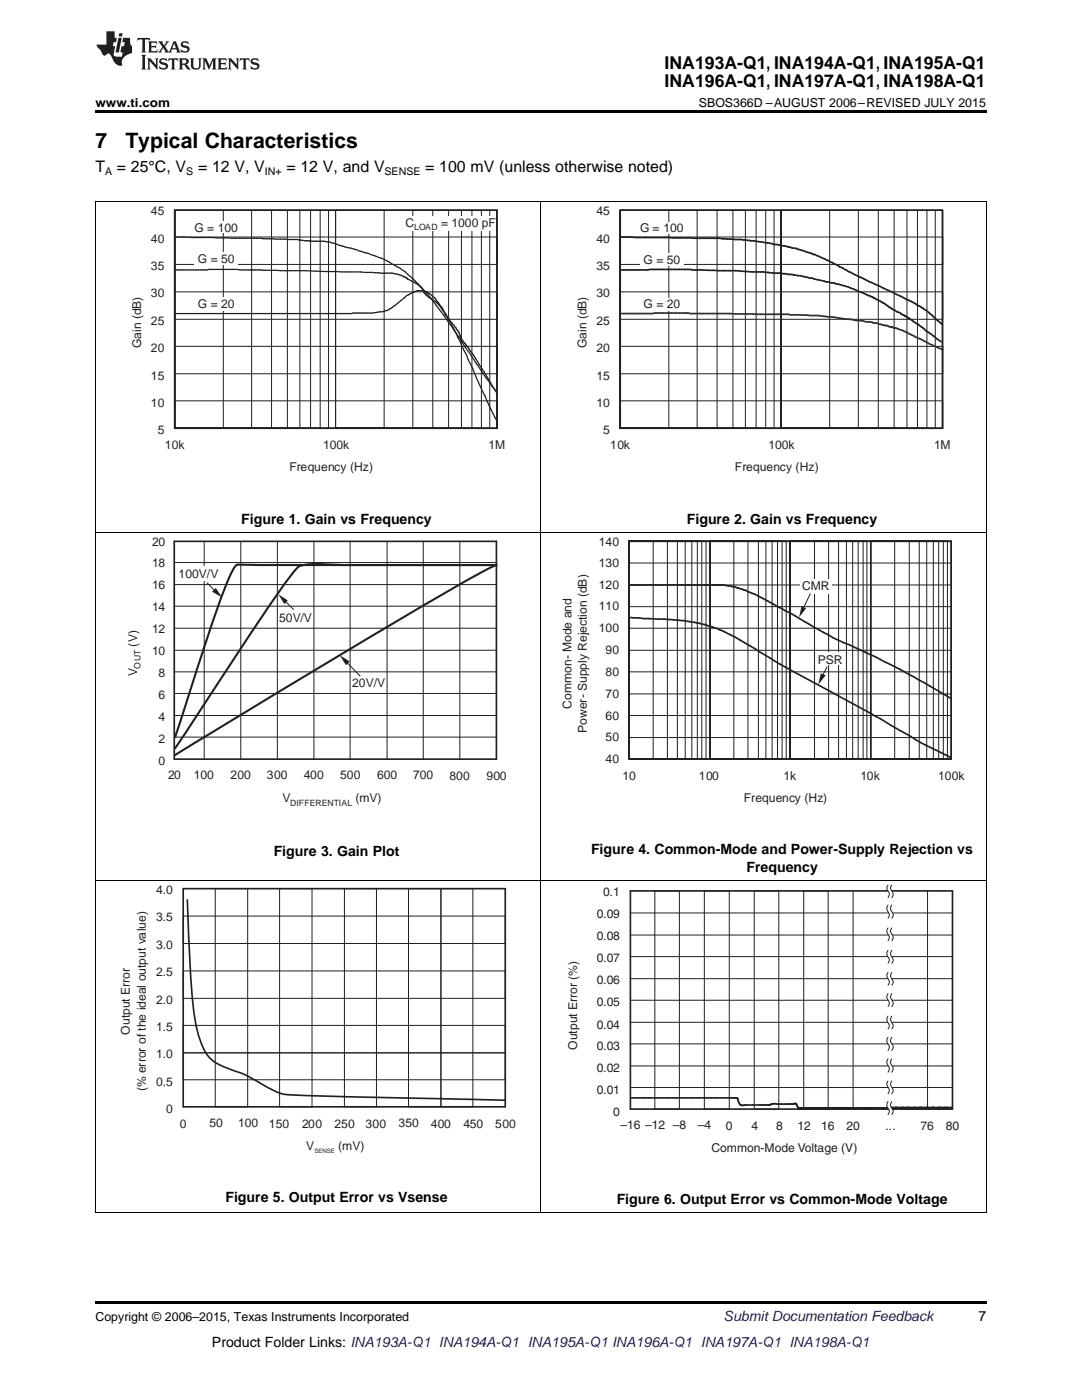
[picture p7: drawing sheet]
<svg xmlns="http://www.w3.org/2000/svg" width="216mm" height="279mm" viewBox="0 0 216 279" stroke-linecap="round" stroke-linejoin="round" font-family="sans-serif">
<path d="M19 242l.2 .1zM196.7 242l.1 .1zM19 259.7h177.8v.5h-177.8z" fill="#000"/>
<path d="M19.1 175.7v66.4M107.9 175.7v66.4M196.8 175.7v66.4M19 242h177.8" fill="none" stroke="#000" stroke-width=".2"/>
<g fill="none" stroke="#231f20" stroke-width=".2">
<path d="M130.7 177.8h4.9v43.5h-4.9zM140.5 177.8h5v43.5h-5zM150.5 177.8h4.9v43.5h-4.9zM160.4 177.8h4.8v43.5h-4.8zM170.2 177.8v43.5M185.1 177.8v43.5M125.8 182.2h64.3M125.8 186.6h64.3M125.8 190.9h64.3M125.8 195.3h64.3M125.8 199.6h64.3M125.8 204h64.3"/>
<path d="M125.8 208.3h64.3M125.8 212.7h64.3M125.8 217h64.3"/>
</g>
<g fill="none" stroke="#231f20" stroke-width=".33">
<path d="M125.8 177.8h64.3v43.5h-64.3zM125.9 219.1h21.2l.2 .5a1.16 1.16 0 0 0 .6 1l5.8-.1 .5-.2h4.1a.53 .53 0 0 1 .5 0 .53 .53 0 0 1 .3 .5l.2 .4M159.7 221.1l-.1 .2-.2-.1M159.9 221.1v.1M160.2 221.1v.1M160.4 221.1v.1M161.4 221.1v.1M161.7 221.1v.1M162.7 221.1v.1M162.9 221.1v.1M163.9 221.1v.1M164.2 221.1v.1"/>
<path d="M165.2 221.1v.1M165.4 221.1v.1M166.4 221.1v.1M166.7 221.1v.1M167.7 221.1v.1M167.8 221.1v.1M168.9 221.1v.1M169.1 221.1v.1M170.1 221.1v.1M170.3 221.1v.1M171.3 221.1v.1M171.6 221.1v.1"/>
<path d="M172.6 221.1v.1M172.8 221.1v.1M173.8 221.1v.1M174.1 221.1v.1M175.1 221.1v.1M175.2 221.1v.1M176.2 221.1v.1M176.4 221.1v.1M177.4 221.2v-.2h12.5v.2l-30.7-.1 18.5 .1M178.7 221v.2M178.9 221v.2M179.9 221v.2"/>
<path d="M180.2 221v.2M181.2 221v.2M181.4 221v.2M182.4 221v.2M182.6 221v.2M183.6 221v.2M183.8 221v.2M184.8 221v.2M185.1 221v.2M186.1 221v.2M186.3 221v.2M187.3 221v.2"/>
<path d="M187.6 221v.2M188.6 221v.2M188.8 221v.2"/>
</g>
<path d="M177.2 219.8h.7a1.13 1.13 0 0 0 .2 1.7l.1 .6-.3 .3h-.7a.87 .87 0 0 0 0-1.2 1.05 1.05 0 0 1 0-1.4z" fill-rule="evenodd" fill="#fff"/>
<path d="M177.2 219.8a1.14 1.14 0 0 0 .2 1.7v.6l-.2 .3M177.9 219.8a1.13 1.13 0 0 0 .2 1.7l.1 .6-.3 .3" fill="none" stroke="#231f20" stroke-width=".2"/>
<path d="M177.2 176.7h.7a.97 .97 0 0 0 .2 1.4l.1 .7-.3 .3h-.7a1.15 1.15 0 0 0-.2-1.6v-.3z" fill-rule="evenodd" fill="#fff"/>
<path d="M177.2 176.7a.98 .98 0 0 0 .2 1.4l.1 .3-.3 .7M177.9 176.7a.97 .97 0 0 0 .2 1.4l.1 .7-.3 .3" fill="none" stroke="#231f20" stroke-width=".2"/>
<path d="M177.2 180.6h.7a1.17 1.17 0 0 0 .2 1.7l.1 .6-.3 .4h-.7a1.14 1.14 0 0 0-.2-1.7v-.3z" fill-rule="evenodd" fill="#fff"/>
<path d="M177.2 180.6a1.18 1.18 0 0 0 .2 1.7l.1 .3-.3 .7M177.9 180.6a1.17 1.17 0 0 0 .2 1.7l.1 .6-.3 .4" fill="none" stroke="#231f20" stroke-width=".2"/>
<path d="M177.2 185.2h.7a1.08 1.08 0 0 0 .2 1.5l.1 .7-.3 .4h-.7a1.14 1.14 0 0 0-.2-1.7v-.3z" fill-rule="evenodd" fill="#fff"/>
<path d="M177.2 185.2a1.08 1.08 0 0 0 .2 1.5l.1 .4-.3 .7M177.9 185.2a1.08 1.08 0 0 0 .2 1.5l.1 .7-.3 .4" fill="none" stroke="#231f20" stroke-width=".2"/>
<path d="M177.2 189.7h.7a1.13 1.13 0 0 0 .2 1.6l.1 .6-.3 .3h-.7a.87 .87 0 0 0 0-1.2 1.02 1.02 0 0 1 0-1.3z" fill-rule="evenodd" fill="#fff"/>
<path d="M177.2 189.7a1.14 1.14 0 0 0 .2 1.6v.6l-.2 .3M177.9 189.7a1.13 1.13 0 0 0 .2 1.6l.1 .6-.3 .3" fill="none" stroke="#231f20" stroke-width=".2"/>
<path d="M177.2 194.1h.7a1.11 1.11 0 0 0 .2 1.6l.1 .6-.3 .3h-.7a1.16 1.16 0 0 0-.2-1.6v-.3z" fill-rule="evenodd" fill="#fff"/>
<path d="M177.2 194.1a1.12 1.12 0 0 0 .2 1.6l.1 .3-.3 .6M177.9 194.1a1.11 1.11 0 0 0 .2 1.6l.1 .6-.3 .3" fill="none" stroke="#231f20" stroke-width=".2"/>
<path d="M177.2 198.3h.7a1.13 1.13 0 0 0 .2 1.6l.1 .7-.3 .3h-.7a1.12 1.12 0 0 0-.2-1.7v-.2z" fill-rule="evenodd" fill="#fff"/>
<path d="M177.2 198.3a1.14 1.14 0 0 0 .2 1.6l.1 .3-.3 .7M177.9 198.3a1.13 1.13 0 0 0 .2 1.6l.1 .7-.3 .3" fill="none" stroke="#231f20" stroke-width=".2"/>
<path d="M177.2 202.8h.7a1.16 1.16 0 0 0 .2 1.6l.1 .6-.3 .3h-.7a.87 .87 0 0 0 0-1.2 1.02 1.02 0 0 1 0-1.3z" fill-rule="evenodd" fill="#fff"/>
<path d="M177.2 202.8a1.17 1.17 0 0 0 .2 1.6l.1 .3-.3 .6M177.9 202.8a1.16 1.16 0 0 0 .2 1.6l.1 .6-.3 .3" fill="none" stroke="#231f20" stroke-width=".2"/>
<path d="M177.2 207h.7a1.17 1.17 0 0 0 .2 1.6l.1 .7-.3 .3h-.7a1.14 1.14 0 0 0-.2-1.6v-.3z" fill-rule="evenodd" fill="#fff"/>
<path d="M177.2 207a1.18 1.18 0 0 0 .2 1.6l.1 .4-.3 .6M177.9 207a1.17 1.17 0 0 0 .2 1.6l.1 .7-.3 .3" fill="none" stroke="#231f20" stroke-width=".2"/>
<path d="M177.2 211.3h.7a1.13 1.13 0 0 0 .2 1.6l.1 .7-.3 .4h-.7a1.21 1.21 0 0 0-.2-1.7v-.3z" fill-rule="evenodd" fill="#fff"/>
<path d="M177.2 211.3a1.14 1.14 0 0 0 .2 1.6v.7l-.2 .4M177.9 211.3a1.13 1.13 0 0 0 .2 1.6l.1 .7-.3 .4" fill="none" stroke="#231f20" stroke-width=".2"/>
<path d="M177.2 215.7h.7a1.11 1.11 0 0 0 .2 1.6l.1 .6-.3 .4h-.7a1.13 1.13 0 0 0-.2-1.6v-.3z" fill-rule="evenodd" fill="#fff"/>
<g fill="none" stroke="#231f20" stroke-width=".2">
<path d="M34.8 112.3h64.3M34.8 116.7h64.3M40.7 108v43.5M48 108v43.5M55.3 108v43.5M62.6 108v43.5M69.9 108v43.5M77.2 108v43.5M84.5 108v43.5M91.8 108v43.5M34.8 121h64.3M34.8 138.4h64.3"/>
<path d="M34.8 129.8h64.3M34.8 134.1h64.3M34.8 125.4h64.3M34.8 142.8h64.3M34.8 147.1h64.3M43 177.4h6.4v43.5h-6.4zM55.8 177.4h6.5v43.5h-6.5zM68.7 177.4h6.4v43.5h-6.4zM81.5 177.4h12.9v43.5h-12.9zM88 177.4v43.5M36.6 182.8h64.2v5.5h-64.2zM36.6 193.8h64.2v5.4h-64.2z"/>
<path d="M36.6 204.6h64.2v10.9h-64.2zM36.6 210.1h64.2M177.2 215.7a1.12 1.12 0 0 0 .2 1.6l.1 .3-.3 .7M177.9 215.7a1.11 1.11 0 0 0 .2 1.6l.1 .6-.3 .4"/>
</g>
<path d="M34.8 108h64.3v43.5h-64.3zM36.6 177.4h64.2v43.5h-64.2zM37.4 179.6l.1 3.5a152.5 152.5 0 0 0 1.7 21.9 14.4 14.4 0 0 0 2.6 6.1 11.4 11.4 0 0 0 4.8 2.5 40.2 40.2 0 0 1 7.7 3.9 7.9 7.9 0 0 0 4.2 1l42.2 1.1" fill="none" stroke="#231f20" stroke-width=".33"/>
<path d="M19.1 106.2v69.6M107.9 106.2v69.6M196.8 106.2v69.6M19 175.7h177.8" fill="none" stroke="#000" stroke-width=".2"/>
<path d="M99.1 112.8a190.4 190.4 0 0 0-16.8 9.3l-21.9 13.1-25.5 15.5M99.1 112.8h-31.4a29.8 29.8 0 0 0-7.2 0l-.8 .2a92.8 92.8 0 0 0-8.6 11.8l-16.2 24.5M99.1 112.8l-51.7-.1a6.2 6.2 0 0 0-1.9 3.2 618.8 618.8 0 0 0-10.6 31.2" fill="none" stroke="#231f20" stroke-width=".41"/>
<path d="M43.1 117.3l1.2 1.9-2-1.1z" fill="#231f20"/>
<path d="M41.3 116.3l2 2" fill="none" stroke="#231f20" stroke-width=".2"/>
<path d="M55.5 118.6l1.9 1.2-.6 .8z" fill="#231f20"/>
<path d="M56.5 119.6l2.1 2" fill="none" stroke="#231f20" stroke-width=".2"/>
<path d="M67.8 130.8l2 1.2-.8 .8z" fill="#231f20"/>
<path d="M68.8 131.8l3 3.1" fill="none" stroke="#231f20" stroke-width=".2"/>
<path d="M35.3 113h8.8v3h-8.8z" fill="#fff"/>
<path d="M125.5 116.7h18.9a25.9 25.9 0 0 1 9.9 3.9l6.2 3.5a101 101 0 0 0 12.1 6.1l6.8 3.3 10.3 5.9M125.5 108h64.3v43.5h-64.3zM125.5 116.7v.1M125.5 123.2l3 .3a50.1 50.1 0 0 1 11.5 1.1l2.6 .7a45.3 45.3 0 0 1 9 4.8l6 3.6 18.1 9.8a124 124 0 0 0 14 7.7" fill="none" stroke="#231f20" stroke-width=".33"/>
<g fill="none" stroke="#231f20" stroke-width=".2">
<path d="M125.5 108h64.3v43.4h-64.3zM125.5 112.4h64.3M125.5 116.7h64.3M130.3 108v43.4M133.2 108v43.4M135.2 108v43.4M136.7 108v43.4M138 108v43.4M139.1 108v43.4M140 108v43.4M140.9 108v43.4M141.6 108v43.4"/>
<path d="M146.4 108v43.4M149.2 108v43.4M151.3 108v43.4M152.8 108v43.4M154.1 108v43.4M155.1 108v43.4M156.1 108v43.4M156.9 108v43.4M157.6 108v43.4M162.5 108v43.4M165.3 108v43.4M167.3 108v43.4"/>
<path d="M168.9 108v43.4M170.1 108v43.4M171.2 108v43.4M172.2 108v43.4M173 108v43.4M173.7 108v43.4M178.5 108v43.4M181.4 108v43.4M183.4 108v43.4M184.9 108v43.4M186.2 108v43.4M187.3 108v43.4"/>
<path d="M188.2 108v43.4M189 108v43.4M125.5 121.1h64.3M125.5 125.4h64.3M125.5 129.8h64.3M125.5 134.1h64.3M125.5 138.5h64.3M125.5 142.8h64.3M125.5 147.2h64.3"/>
</g>
<path d="M159.8 115.7h6.2v2.9h-6.2z" fill-rule="evenodd" fill="#fff"/>
<path d="M159.9 121l1 .4-1.5 1.8z" fill="#231f20"/>
<path d="M161.7 118.5l-1.7 3.5" fill="none" stroke="#231f20" stroke-width=".2"/>
<path d="M163 130.2h5.2v2.6h-5.2z" fill-rule="evenodd" fill="#fff"/>
<path d="M163.8 134.4l1 .4-1.5 1.8z" fill="#231f20"/>
<g fill="none" stroke="#231f20" stroke-width=".2">
<path d="M34.9 42h64.3v43.5h-64.3zM34.9 47.3h64.3M34.9 52.8h64.3M34.9 58.2h64.3M44.6 42v43.5M50.2 42v43.5M54.2 42v43.5M57.3 42v43.5M59.8 42v43.5M62 42v43.5M63.9 42v43.5M65.6 42v43.5"/>
<path d="M66.9 42v43.5M76.7 42v43.5M82.4 42v43.5M86.4 42v43.5M89.5 42v43.5M92.1 42v43.5M94.2 42v43.5M96.1 42v43.5M97.7 42v43.5M34.9 63.7h64.3M34.9 69.1h64.3M34.9 74.6h64.3"/>
<path d="M34.9 80h64.3M165 133.1l-1.2 2.3"/>
</g>
<path d="M19.1 40.3v66M107.9 40.3v66M196.8 40.3v66M19 106.2h177.8" fill="none" stroke="#000" stroke-width=".2"/>
<path d="M34.9 41.9h64.2v43.6h-64.2z" fill="none" stroke="#231f20" stroke-width=".33"/>
<g fill="#fff">
<path d="M38.8 44.2h8.7v2.4h-8.7z" fill-rule="evenodd"/>
<path d="M79.9 43.1h18.4v3h-18.4z" fill-rule="evenodd"/>
<path d="M38.8 50.4h8.7v2.5h-8.7z" fill-rule="evenodd"/>
<path d="M38.8 59.3h8.7v2.7h-8.7z" fill-rule="evenodd"/>
</g>
<path d="M34.9 47.3l17.1 .3 7.3 .2 2.6 .3h2.8l1.1 .2 1.9 .7a59.6 59.6 0 0 1 9.9 3.3 20.2 20.2 0 0 1 6.8 5.5l.6 .4 3.6 4.8 8.5 12.5 2.1 3-4.7-7.6-1.7-2.4a4.2 4.2 0 0 1-1.2-2l-1-1.6-1.3-1.4M34.9 53.9l12.4-.1 31.1 .7a15.2 15.2 0 0 1 5.2 2.5l.3 .3a1.34 1.34 0 0 1 .7 1.1l.5 .6a8.7 8.7 0 0 1 3.7 3.7l.5 .8M34.9 62.6h35.3l4.6-.2a6.2 6.2 0 0 0 3.8-1.3l.8-.6a9.7 9.7 0 0 1 4-2.5l1.1 .1a2.15 2.15 0 0 1 1.6 .8l.7 .6 1.3 1.7 1.2 2.3M89.3 63.5a41.9 41.9 0 0 1 3.3 6.4l.5 .9 4.1 9.2 2 4.1" fill="none" stroke="#231f20" stroke-width=".25"/>
<g fill="none" stroke="#231f20" stroke-width=".2">
<path d="M123.8 42h64.3v43.5h-64.3zM123.8 47.3h64.3M123.8 52.8h64.3M123.8 58.2h64.3M133.5 42v43.5M139.1 42v43.5M143.1 42v43.5M146.2 42v43.5M148.7 42v43.5M150.9 42v43.5M152.8 42v43.5M154.5 42v43.5"/>
<path d="M155.8 42v43.5M165.6 42v43.5M171.3 42v43.5M175.3 42v43.5M178.4 42v43.5M181 42v43.5M183.1 42v43.5M185 42v43.5M186.6 42v43.5M123.8 63.7h64.3M123.8 69.1h64.3M123.8 74.6h64.3"/>
<path d="M123.8 80h64.3"/>
</g>
<path d="M123.8 41.9h64.2v43.6h-64.2zM123.8 47.3l20.9 .4a67.5 67.5 0 0 1 12.6 1.6 34.4 34.4 0 0 1 10 3.7l2 1.2 9.5 4.5a27.2 27.2 0 0 1 8.1 5.1l1 .9M123.8 53.9l13.9-.1 9.1 .2 6 .4a60.4 60.4 0 0 1 12.8 2 32.9 32.9 0 0 1 8.8 3.1l1.9 1 1.7 1.2 3.4 1.8 6.4 4.7" fill="none" stroke="#231f20" stroke-width=".33"/>
<path d="M123.8 62.6l13.5-.1 20 .2 6 .3 5.9 .7a41.5 41.5 0 0 1 7.1 1.2l1 .2a21 21 0 0 1 5.8 2.4l5 2.3" fill="none" stroke="#312f30" stroke-width=".33"/>
<g fill="#fff">
<path d="M127.7 44.3h8.7v2.4h-8.7z" fill-rule="evenodd"/>
<path d="M127.7 50.5h8.7v2.5h-8.7z" fill-rule="evenodd"/>
<path d="M127.7 59.5h8.7v2.6h-8.7z" fill-rule="evenodd"/>
</g>
<path d="M19 40.2h177.8" fill="none" stroke="#000" stroke-width=".2"/>
<path d="M19 22h177.8v.5h-177.8z" fill="#000"/>
<g fill="#231f20">
<path d="M27.5 7.6l-.1 .5 .4-.2h.6v.1v2.1l-.2 .4h1l-.3-.4v-2.1l.1-.1h.5l.5 .2-.2-.5zM29.5 8.3l.2 .3v1.5l-.2 .4h1.8l.2-.6a1.04 1.04 0 0 1-1.3 .2v-.7h.6l.3 .2v-.6l-.3 .2h-.6v-.6l.8-.1 .4 .3-.2-.5zM31.5 8.3l.9 1.1-.9 1.1h.8l-.2-.2 .5-.7 .4 .7-.2 .2h1.5l-.1-.2 .1-.4h.9l.1 .4-.2 .2h1l-.3-.3-.7-1.9h-.5l-.9 2-.8-1 .9-1h-.8l.1 .3-.3 .5-.4-.6 .2-.2zM34.7 8.6l.4 1h-.7zM36.3 8.4a.63 .63 0 0 0-.2 .7 .63 .63 0 0 0 .6 .4l.6 .2 .1 .2a.75 .75 0 0 1-.7 .4 .75 .75 0 0 1-.6-.5l.1 .7 .1-.1a1.11 1.11 0 0 0 1.5-.6 1.13 1.13 0 0 0-1.2-.8l-.1-.4a1.04 1.04 0 0 1 1.2 .2l-.2-.5-.1 .1-.5-.2zM28.2 10.9l.2 .4v2.2l-.2 .4h1l-.3-.4v-2.2l.3-.4zM29.3 11.6l.3 .4v1.5l-.3 .4h.8l-.2-.4v-1.3l1.5 1.7v-1.9l.2-.4h-.7l.2 .4v.9l-1.1-1.3zM32 11.8a.62 .62 0 0 0-.2 .7 .62 .62 0 0 0 .6 .4l.6 .1 .1 .3a.76 .76 0 0 1-.7 .3 .76 .76 0 0 1-.6-.4l.1 .7 .1-.1a1.11 1.11 0 0 0 1.5-.6 1.13 1.13 0 0 0-1.2-.8l-.1-.4a1.04 1.04 0 0 1 1.2 .2l-.2-.6-.1 .1-.5-.1zM33.7 11.6l-.2 .6a.61 .61 0 0 1 .8-.3v1.6l-.2 .4h.9l-.2-.4v-1.6a.63 .63 0 0 1 .8 .3l-.2-.6zM35.6 11.6l.3 .4v1.5l-.3 .4h1l-.2-.2v-.8l.5 .2a.76 .76 0 0 0 1.2 .7l-1-1a.58 .58 0 0 0 .6-.5 .58 .58 0 0 0-.5-.6zM36.4 11.9h.1a.45 .45 0 0 1 .5 .1 .45 .45 0 0 1 .1 .5l-.7 .2zM37.9 11.6l.2 .2a2.17 2.17 0 0 0 .3 1.9 .99 .99 0 0 0 1.6-.6v-1.1l.2-.4h-.7l.2 .2a1.92 1.92 0 0 1-.2 1.8 .6 .6 0 0 1-.9-.5v-1.1l.2-.4zM40.4 11.6l.2 .4v1.5l-.2 .4h.7l-.2-.4v-1.4l.8 1.8 .8-1.8v1.4l-.2 .4h.9l-.2-.4v-1.5l.2-.4h-.8l-.6 1.5-.6-1.5zM43.4 11.6l.2 .4v1.5l-.2 .4h1.8l.2-.6a1.04 1.04 0 0 1-1.3 .1v-.6h.5l.4 .2v-.6l-.4 .2h-.5v-.7h.8l.3 .3-.1-.6zM45.5 11.6l.2 .4v1.5l-.2 .4h.7l-.2-.4v-1.3l1.5 1.7v-1.9l.2-.4h-.7l.2 .4v.9l-1.1-1.3zM47.9 11.6l-.1 .6a.61 .61 0 0 1 .8-.3v1.6l-.3 .4h1l-.3-.4 .1-1.6a.63 .63 0 0 1 .7 .3l-.1-.6zM50.2 11.8a.62 .62 0 0 0-.2 .7 .62 .62 0 0 0 .6 .4l.6 .1 .2 .3a.76 .76 0 0 1-.8 .3 .76 .76 0 0 1-.6-.4l.1 .7 .2-.1a1.11 1.11 0 0 0 1.5-.6 1.13 1.13 0 0 0-1.3-.8l-.1-.4a1.04 1.04 0 0 1 1.2 .2l-.1-.6-.2 .1-.5-.1z"/>
<path d="M21.2 6.3v2.6h-1.9l.1 .4 .7 .9a.91 .91 0 0 0 1 .8 .56 .56 0 0 1 .5-.3 .56 .56 0 0 1 .5 .3l.4 .8a1.53 1.53 0 0 0 1.9 1.2 1.54 1.54 0 0 1 1-2.1l.9-.3v-1.4a1.52 1.52 0 0 1-.3-1.6h-1.4l-.2 .8h.5l-.2 .8h-.4l-.2 1v.2l.4 .1-.2 .8a1.93 1.93 0 0 1-1.6-.3l.3-1.8h-.5l.2-.8h.4l.2-.8h-.4v-1.3zM23.6 7.6l-.6 2.9h.7l.6-2.9zM23.8 6.6l-.1 .7h.6l.2-.7z"/>
</g>
<g font-size="4.2">
<text x="19" y="29.6">7</text>
<text x="25" y="29.6">Typical Characteristics</text>
</g>
<g font-size="3.5">
<text x="132.6" y="13.8">INA193A-Q1, INA194A-Q1, INA195A-Q1</text>
<text x="132.6" y="17.3">INA196A-Q1, INA197A-Q1, INA198A-Q1</text>
</g>
<g font-size="3.2">
<text x="19" y="34.3">T</text>
<text x="23.3" y="34.3">= 25°C, V</text>
<text x="39.5" y="34.3">= 12 V, V</text>
<text x="57.2" y="34.3">= 12 V, and V</text>
<text x="84.9" y="34.3">= 100 mV (unless otherwise noted)</text>
</g>
<g font-size="2.8">
<text x="48.2" y="104.5">Figure 1. Gain vs Frequency</text>
<text x="137.1" y="104.5">Figure 2. Gain vs Frequency</text>
<text x="54.6" y="170.8">Figure 3. Gain Plot</text>
<text x="117.9" y="170.5">Figure 4. Common-Mode and Power-Supply Rejection vs</text>
<text x="148.9" y="174">Frequency</text>
<text x="45" y="240">Figure 5. Output Error vs Vsense</text>
<text x="123" y="240.3">Figure 6. Output Error vs Common-Mode Voltage</text>
<text x="195.3" y="263.6">7</text>
<text x="42.3" y="268.9">Product Folder Links: INA193A-Q1 INA194A-Q1 INA195A-Q1 INA196A-Q1 INA197A-Q1 INA198A-Q1</text>
</g>
<text font-size="2.8" fill="#0000c8" x="144.4" y="263.6">Submit Documentation Feedback</text>
<g font-size="2.5">
<text x="19" y="21.4">www.ti.com</text>
<text x="139.5" y="21.4">SBOS366D –AUGUST 2006–REVISED JULY 2015</text>
<text x="19" y="263.6">Copyright © 2006–2015, Texas Instruments Incorporated</text>
</g>
<g font-size="2.4" fill="#231f20">
<text x="30.1" y="43">45</text>
<text x="38.8" y="46.2">G = 100</text>
<text x="80.9" y="45.3">C</text>
<text x="88" y="45.3">= 1000 pF</text>
<text x="119" y="43">45</text>
<text x="127.7" y="46.3">G = 100</text>
<text x="30.1" y="48.4">40</text>
<text x="30.1" y="53.9">35</text>
<text x="39.5" y="52.5">G = 50</text>
<text x="119" y="48.4">40</text>
<text x="119" y="53.9">35</text>
<text x="128.4" y="52.7">G = 50</text>
<text x="30.1" y="59.3">30</text>
<text x="119" y="59.3">30</text>
<text x="30.1" y="64.8">25</text>
<text x="39.5" y="61.5">G = 20</text>
<text x="119" y="64.8">25</text>
<text x="128.4" y="61.5">G = 20</text>
<text x="28.1" y="69.5" transform="rotate(-90 28.1 69.5)">Gain (dB)</text>
<text x="30.1" y="70.3">20</text>
<text x="117" y="69.5" transform="rotate(-90 117 69.5)">Gain (dB)</text>
<text x="119" y="70.3">20</text>
<text x="30.1" y="75.8">15</text>
<text x="119" y="75.8">15</text>
<text x="30.1" y="81.2">10</text>
<text x="119" y="81.2">10</text>
<text x="31.5" y="86.7">5</text>
<text x="32.9" y="89.5">10k</text>
<text x="64.5" y="89.5">100k</text>
<text x="97.5" y="89.6">1M</text>
<text x="120.4" y="86.7">5</text>
<text x="121.8" y="89.5">10k</text>
<text x="153.4" y="89.5">100k</text>
<text x="186.4" y="89.6">1M</text>
<text x="57.7" y="94.1">Frequency (Hz)</text>
<text x="146.6" y="94.1">Frequency (Hz)</text>
<text x="30.4" y="108.9">20</text>
<text x="30.4" y="113.2">18</text>
<text x="119.5" y="108.9">140</text>
<text x="119.5" y="113.2">130</text>
<text x="30.4" y="117.6">16</text>
<text x="35.6" y="115.3">100V/V</text>
<text x="119.5" y="117.6">120</text>
<text x="160" y="117.8">CMR</text>
<text x="30.4" y="122">14</text>
<text x="55.7" y="124.1">50V/V</text>
<text x="119.5" y="121.8">110</text>
<text x="27.4" y="129" transform="rotate(-90 27.4 129)">(V)</text>
<text x="30.4" y="126.4">12</text>
<text x="30.4" y="130.8">10</text>
<text x="119.5" y="126.2">100</text>
<text x="120.8" y="130.5">90</text>
<text x="27.4" y="135" transform="rotate(-90 27.4 135)">V</text>
<text x="31.6" y="135.2">8</text>
<text x="70.3" y="137.2">20V/V</text>
<text x="120.8" y="134.9">80</text>
<text x="163.2" y="132.5">PSR</text>
<text x="31.6" y="139.6">6</text>
<text x="31.6" y="143.9">4</text>
<text x="114" y="141.5" transform="rotate(-90 114 141.5)">Common- Mode and</text>
<text x="120.8" y="139.2">70</text>
<text x="120.8" y="143.6">60</text>
<text x="31.6" y="148.3">2</text>
<text x="117.1" y="146.3" transform="rotate(-90 117.1 146.3)">Power- Supply Rejection (dB)</text>
<text x="120.8" y="147.9">50</text>
<text x="31.6" y="152.7">0</text>
<text x="33.5" y="155.6">20</text>
<text x="38.7" y="155.6">100</text>
<text x="46" y="155.6">200</text>
<text x="53.3" y="155.6">300</text>
<text x="60.7" y="155.6">400</text>
<text x="67.9" y="155.6">500</text>
<text x="75.2" y="155.6">600</text>
<text x="82.5" y="155.6">700</text>
<text x="89.7" y="155.6">800</text>
<text x="97.1" y="155.6">900</text>
<text x="120.8" y="152.3">40</text>
<text x="124.2" y="155.7">10</text>
<text x="139.5" y="155.7">100</text>
<text x="156.3" y="155.7">1k</text>
<text x="171.7" y="155.7">10k</text>
<text x="187.2" y="155.7">100k</text>
<text x="56.3" y="160.1">V</text>
<text x="70.9" y="160.1">(mV)</text>
<text x="148.4" y="160.1">Frequency (Hz)</text>
<text x="31.2" y="178.4">4.0</text>
<text x="120.4" y="178.9">0.1</text>
<text x="31.2" y="183.9">3.5</text>
<text x="119.1" y="183.3">0.09</text>
<text x="31.2" y="189.4">3.0</text>
<text x="119.1" y="187.7">0.08</text>
<text x="31.2" y="194.8">2.5</text>
<text x="119.1" y="192.1">0.07</text>
<text x="119.1" y="196.5">0.06</text>
<text x="31.2" y="200.3">2.0</text>
<text x="119.1" y="200.8">0.05</text>
<text x="25.9" y="206.5" transform="rotate(-90 25.9 206.5)">Output Error</text>
<text x="31.2" y="205.7">1.5</text>
<text x="115.2" y="209.5" transform="rotate(-90 115.2 209.5)">Output Error (%)</text>
<text x="119.1" y="205.3">0.04</text>
<text x="119.1" y="209.6">0.03</text>
<text x="31.2" y="211.2">1.0</text>
<text x="119.1" y="214">0.02</text>
<text x="29.1" y="217.8" transform="rotate(-90 29.1 217.8)">(% error of the ideal output value)</text>
<text x="31.2" y="216.7">0.5</text>
<text x="119.1" y="218.4">0.01</text>
<text x="33.1" y="222.1">0</text>
<text x="35.9" y="225">0</text>
<text x="41.8" y="224.9">50</text>
<text x="47.5" y="224.9">100</text>
<text x="53.6" y="225">150</text>
<text x="60.3" y="225">200</text>
<text x="66.7" y="225">250</text>
<text x="73" y="225">300</text>
<text x="79.5" y="224.9">350</text>
<text x="86" y="225">400</text>
<text x="92.5" y="225">450</text>
<text x="98.8" y="225.1">500</text>
<text x="122.4" y="222.8">0</text>
<text x="123.8" y="225.3">–16 –12 –8</text>
<text x="139.2" y="225.3">–4</text>
<text x="144.8" y="225.4">0</text>
<text x="149.9" y="225.4">4</text>
<text x="154.9" y="225.4">8</text>
<text x="159.1" y="225.4">12</text>
<text x="163.9" y="225.4">16</text>
<text x="168.9" y="225.4">20</text>
<text x="176.7" y="225.4">...</text>
<text x="183.7" y="225.4">76</text>
<text x="188.7" y="225.5">80</text>
<text x="61.1" y="229.6">V</text>
<text x="67.5" y="229.6">(mV)</text>
<text x="142" y="230">Common-Mode Voltage (V)</text>
</g>
<g font-size="2.1">
<text x="21" y="34.9">A</text>
<text x="37.1" y="34.9">S</text>
<text x="52.8" y="34.9">IN+</text>
<text x="76.7" y="34.9">SENSE</text>
</g>
<g font-size="1.7" fill="#231f20">
<text x="82.6" y="45.9">LOAD</text>
<text x="28.1" y="133.4" transform="rotate(-90 28.1 133.4)">OUT</text>
<text x="57.9" y="160.8">DIFFERENTIAL</text>
</g>
<text font-size="1.2" fill="#231f20" x="62.7" y="230.1">SENSE</text>
</svg>
